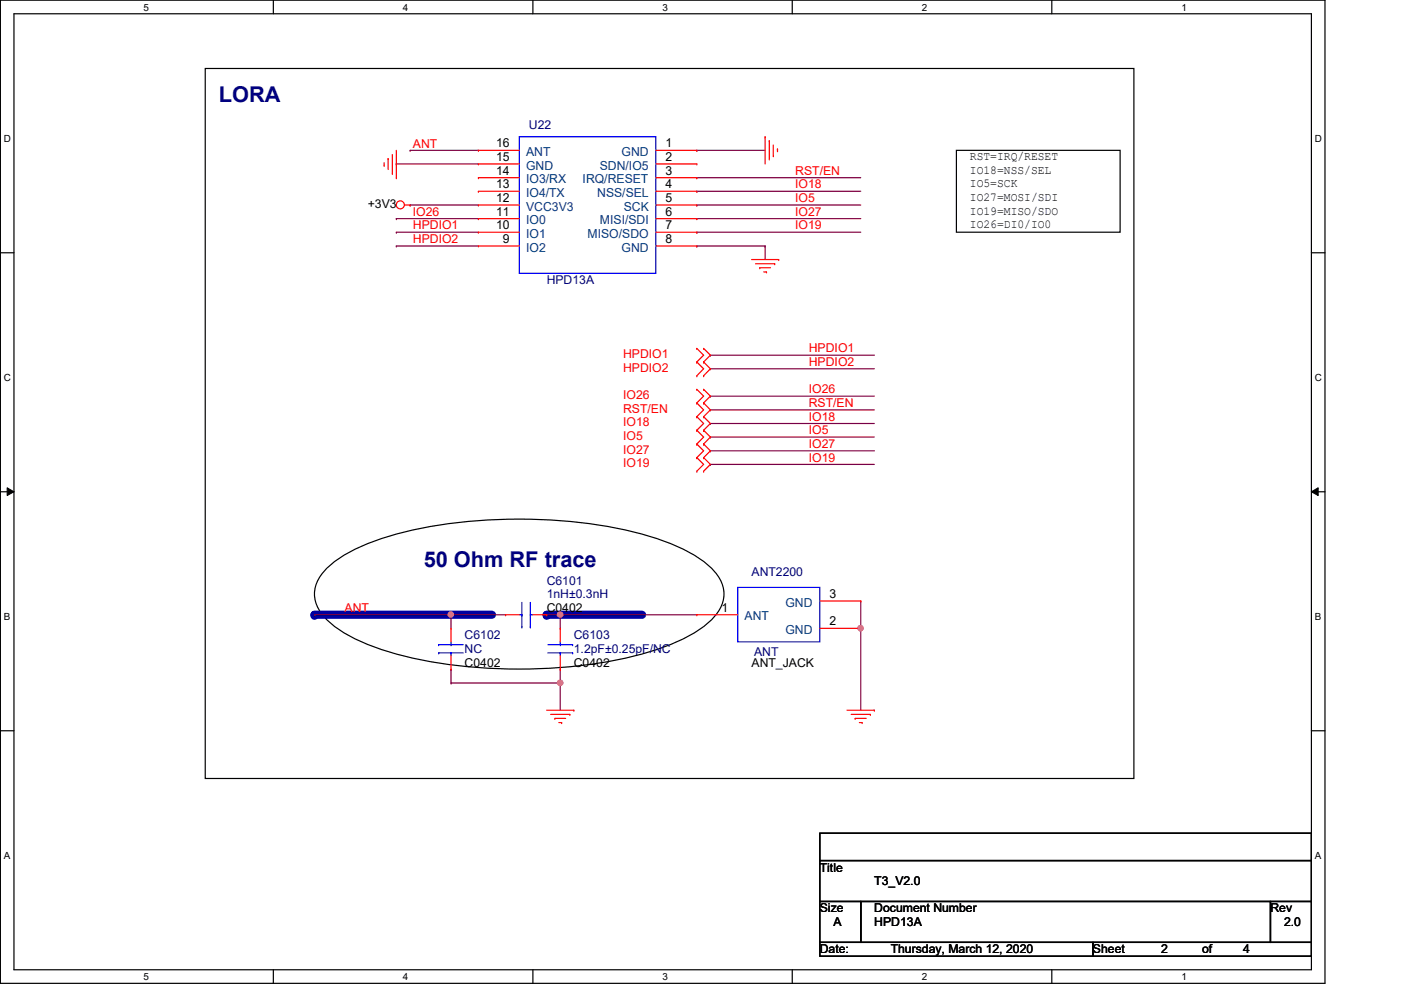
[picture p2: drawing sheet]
<svg xmlns="http://www.w3.org/2000/svg" width="297mm" height="210mm" viewBox="0 0 297 210" stroke-linecap="round" stroke-linejoin="round" font-family="sans-serif">
<path d="M.1 0h280.8v208.5h-280.8zM3 2.9h275v202.7h-275z" fill="none" stroke="#000" stroke-width=".25"/>
<g fill="#fff">
<path d="M30.4 .3h1.2v2.4h-1.2z"/>
<path d="M30.4 205.9h1.2v2.3h-1.2z"/>
</g>
<path d="M58 0v2.9M58 205.6v2.9" fill="none" stroke="#000" stroke-width=".25"/>
<g fill="#fff">
<path d="M85.4 .3h1.2v2.4h-1.2z"/>
<path d="M85.4 205.9h1.2v2.3h-1.2z"/>
</g>
<path d="M113 0v2.9M113 205.6v2.9" fill="none" stroke="#000" stroke-width=".25"/>
<g fill="#fff">
<path d="M140.5 .3h1.1v2.4h-1.1z"/>
<path d="M140.5 205.9h1.1v2.3h-1.1z"/>
</g>
<path d="M168 0v2.9M168 205.6v2.9" fill="none" stroke="#000" stroke-width=".25"/>
<g fill="#fff">
<path d="M195.4 .3h1.2v2.4h-1.2z"/>
<path d="M195.4 205.9h1.2v2.3h-1.2z"/>
</g>
<path d="M223 0v2.9M223 205.6v2.9" fill="none" stroke="#000" stroke-width=".25"/>
<g fill="#fff">
<path d="M250.5 .3h1.1v2.4h-1.1z"/>
<path d="M250.5 205.9h1.1v2.3h-1.1z"/>
<path d="M.8 28.2h1.5v2.4h-1.5z"/>
<path d="M278.8 28.2h1.4v2.4h-1.4z"/>
<path d="M.8 78.9h1.5v2.3h-1.5z"/>
<path d="M278.8 78.9h1.4v2.3h-1.4z"/>
</g>
<path d="M.1 53.6h2.9M278 53.6h2.9" fill="none" stroke="#000" stroke-width=".25"/>
<g fill="#fff">
<path d="M.8 129.6h1.4v2.3h-1.4z"/>
<path d="M278.8 129.6h1.3v2.3h-1.3z"/>
</g>
<path d="M.1 104.3h2.9M278 104.3h2.9" fill="none" stroke="#000" stroke-width=".25"/>
<path d="M1.5 103.4l1.5 .9-1.5 .8zM278 104.3l1.5-.9v1.7z" fill="#000"/>
<path d="M1.5 103.4l1.5 .9-1.5 .8zM278 104.3l1.5-.9v1.7z" fill="none" stroke="#000" stroke-width=".21"/>
<g fill="#fff">
<path d="M.8 180.3h1.4v2.3h-1.4z"/>
<path d="M278.8 180.3h1.3v2.3h-1.3z"/>
</g>
<path d="M69.5 120.3a34.8 34.8 0 0 1 14.5-7 108.3 108.3 0 0 1 52.2 0 34.9 34.9 0 0 1 14.5 7 7.2 7.2 0 0 1 2.3 8 14.2 14.2 0 0 1-6.5 6.3 65.6 65.6 0 0 1-23.9 6.6 104.9 104.9 0 0 1-41-3.3 32.8 32.8 0 0 1-12.1-6.3 7.2 7.2 0 0 1-2.4-8l.6-1.1zM.1 154.9h2.9M278 154.9h2.9" fill="none" stroke="#000" stroke-width=".25"/>
<path d="M66.7 130.3h37.6" fill="none" stroke="#0000a0" stroke-width="1.7"/>
<circle cx="66.7" cy="130.3" r=".87" fill="#0000a0"/>
<path d="M115.9 130.3h20.2" fill="none" stroke="#0000a0" stroke-width="1.7"/>
<circle cx="115.9" cy="130.3" r=".87" fill="#0000a0"/>
<path d="M43.5 14.5h196.9v150.6h-196.9zM202.8 31.9h34.7v17.3h-34.7z" fill="none" stroke="#000" stroke-width=".25"/>
<g fill="none" stroke="#7f003f" stroke-width=".25">
<path d="M84 34.8h.1M84 34.8h17.4M86.9 31.9h.1M86.9 31.9h14.5M147.7 37.7h.1M147.7 31.9h.1M147.7 37.7h34.8M147.7 31.9h14.5M86.9 43.5h.1M86.9 43.5h14.5M147.7 49.2h.1M147.7 46.4h.1"/>
<path d="M147.7 43.5h.1M147.7 40.6h.1M147.7 52.2h.1M147.7 49.2h34.8M147.7 46.4h34.8M147.7 43.5h34.8M147.7 40.6h34.8M147.7 52.2h14.5M162.2 52.2h.1M162.2 52.2v2.8M150.6 98.5h.1M150.6 95.6h.1"/>
<path d="M150.6 92.7h.1M150.6 89.8h.1M150.6 86.9h.1M150.6 98.5h34.8M150.6 95.6h34.8M150.6 92.7h34.8M150.6 89.8h34.8M150.6 86.9h34.8M95.6 130.3h.1M95.6 130.3v2.9M118.8 130.3h.1M118.8 130.3v2.9"/>
<path d="M118.8 144.8h.1M118.8 144.8v5.8"/>
</g>
<circle cx="118.8" cy="144.8" r=".56" fill="#f0f"/>
<circle cx="118.8" cy="144.8" r=".56" fill="none" stroke="#f0f" stroke-width=".25"/>
<path d="M66.7 130.3h.1M66.7 130.3h40.5M95.6 130.3h.1M95.6 141.9h.1M95.6 141.9v2.9" fill="none" stroke="#7f003f" stroke-width=".25"/>
<circle cx="95.6" cy="130.3" r=".56" fill="#f0f"/>
<circle cx="95.6" cy="130.3" r=".56" fill="none" stroke="#f0f" stroke-width=".25"/>
<path d="M115.9 130.3h.1M115.9 130.3h2.9M95.6 144.8h.1M118.8 141.9h.1M118.8 141.9v2.9h-23.2" fill="none" stroke="#7f003f" stroke-width=".25"/>
<circle cx="118.8" cy="130.3" r=".56" fill="#f0f"/>
<circle cx="118.8" cy="130.3" r=".56" fill="none" stroke="#f0f" stroke-width=".25"/>
<path d="M118.8 130.3h.1M118.8 130.3h28.9M182.5 133.2h.1M182.5 133.2v17.4" fill="none" stroke="#7f003f" stroke-width=".25"/>
<circle cx="182.4" cy="133.2" r=".56" fill="#f0f"/>
<circle cx="182.4" cy="133.2" r=".56" fill="none" stroke="#f0f" stroke-width=".25"/>
<g fill="none" stroke="#7f003f" stroke-width=".25">
<path d="M84 46.4h.1M84 49.2h.1M84 52.2h.1M84 46.4h17.4M84 49.2h17.4M84 52.2h17.4M150.6 75.3h.1M150.6 78.2h.1M150.6 75.3h34.8M150.6 78.2h34.8M150.6 84h.1M150.6 84h34.8"/>
<path d="M182.5 127.4h.1M182.5 127.4v5.8"/>
</g>
<g fill="none" stroke="#f00" stroke-width=".25">
<path d="M81.4 35.1h.1M81.4 34.5v.6M82.3 33.6h.1M82.3 33.6v2.3M83.2 36.8h.1M83.2 32.8v4M84 37.7h.1M84 31.9v5.8M101.4 31.9h.1M101.4 37.7h.1M101.4 34.8h.1M101.4 31.9h8.7"/>
<path d="M101.4 37.7h8.7M101.4 34.8h8.7M139.1 31.9h8.6M139.1 37.7h8.6M139.1 34.8h8.6M147.7 37.7h.1M147.7 34.8h.1M147.7 31.9h.1M162.2 29h.1M162.2 29v5.8M163.1 29.8h.1M163.1 29.8v4.1"/>
<path d="M164 33h.1M164 30.7v2.3M164.8 31.6h.1M164.8 31.6v.6M85.8 43.5h1.1M86.9 43.5h.1M101.4 43.5h.1M101.4 40.6h.1M101.4 46.4h.1M101.4 49.2h.1M101.4 52.2h.1M101.4 43.5h8.7"/>
<path d="M101.4 49.2h8.7M101.4 46.4h8.7M101.4 40.6h8.7M101.4 52.2h8.7M139.1 43.5h8.6M139.1 49.2h8.6M139.1 46.4h8.6M139.1 40.6h8.6M139.1 52.2h8.6M147.7 49.2h.1M147.7 46.4h.1M147.7 43.5h.1"/>
<path d="M147.7 40.6h.1M147.7 52.2h.1M159.3 55h5.8M160.2 55.9h4M161.1 56.8h.1M161.1 56.8h2.3M161.9 57.7h.6M162.5 57.7h.1M164.2 55.9h.1M165.1 55h.1M147.7 73.9h.1M147.7 76.8h.1"/>
<path d="M147.7 79.7h.1M147.7 73.9l1.5 1.4-1.5 1.5M147.7 76.8l1.5 1.4-1.5 1.5M149.2 76.8h.1M149.2 73.9h.1M149.2 79.7h.1M149.2 73.9l1.4 1.4-1.4 1.5M149.2 76.8l1.4 1.4-1.4 1.5M147.7 85.4h.1M147.7 88.3h.1M147.7 91.2h.1M147.7 94.1h.1"/>
<path d="M147.7 97h.1M147.7 99.9h.1M147.7 82.5h.1M147.7 85.4l1.5 1.5-1.5 1.4M147.7 88.3l1.5 1.5-1.5 1.4M147.7 91.2l1.5 1.5-1.5 1.4M147.7 94.1l1.5 1.5-1.5 1.4M147.7 97l1.5 1.5-1.5 1.4M147.7 82.5l1.5 1.5-1.5 1.4M149.2 88.3h.1M149.2 85.4h.1M149.2 91.2h.1"/>
<path d="M149.2 94.1h.1M149.2 97h.1M149.2 99.9h.1M149.2 82.5h.1M149.2 85.4l1.4 1.5-1.4 1.4M149.2 88.3l1.4 1.5-1.4 1.4M149.2 91.2l1.4 1.5-1.4 1.4M149.2 94.1l1.4 1.5-1.4 1.4M149.2 97l1.4 1.5-1.4 1.4M149.2 82.5l1.4 1.5-1.4 1.4M95.6 133.2h.1M95.6 133.2v2.9"/>
<path d="M95.6 139v2.9M107.2 130.3h.1M107.2 130.3h2.9M113 130.3h2.9M115.9 130.3h.1M118.8 133.2h.1M118.8 133.2v2.9M118.8 139v2.9M147.7 130.3h.1M147.7 130.3h8.7M173.8 133.2h8.7M173.8 127.4h8.7"/>
<path d="M182.5 133.2h.1M182.5 127.4h.1M95.6 141.9h.1M115.9 150.6h5.8M116.8 151.5h4M117.6 152.3h.1M117.6 152.3h2.3M118.5 153.2h.6M118.8 141.9h.1M119.1 153.2h.1M120.8 151.5h.1M121.7 150.6h.1"/>
<path d="M179.6 150.6h5.8M180.5 151.5h4M181.3 152.3h.1M181.3 152.3h2.3M182.2 153.2h.6M182.8 153.2h.1M184.5 151.5h.1M185.4 150.6h.1"/>
<circle cx="84.9" cy="43.4" r=".85"/>
</g>
<path d="M173.8 176.7h104.2v5.8h-104.2zM173.8 182.5h104.2v8.6h-104.2zM173.8 191.1h8.7v8.7h-8.7zM173.8 199.8h57.9v2.9h-57.9zM182.5 191.1h86.9v8.7h-86.9zM231.7 199.8h46.3v2.9h-46.3zM269.4 191.1h8.6v8.7h-8.6z" fill="none" stroke="#000" stroke-width=".25"/>
<g fill="none" stroke="#00f" stroke-width=".25">
<path d="M110.1 29h29v29h-29zM93 136.7h.1M93 138.4h.1M93 136.7h5.2M93 138.4h5.2M95.6 138.4h.1M95.6 136.7h.1M95.6 136.1v.6M95.6 138.4v.6M110.1 130.3h.6M110.7 132.9h.1M110.7 130.3h.1"/>
<path d="M110.7 127.7v5.2M112.4 130.3h.1M112.4 132.9h.1M112.4 130.3h.6M112.4 127.7v5.2M116.2 136.7h5.2M116.2 138.4h5.2M118.8 136.7h.1M118.8 138.4h.1M118.8 136.1v.6M118.8 138.4v.6M121.4 138.4h.1"/>
<path d="M121.4 136.7h.1M156.4 124.5h17.4v11.6h-17.4z"/>
</g>
<circle cx="118.8" cy="144.8" r=".56" fill="#f0f"/>
<circle cx="118.8" cy="144.8" r=".56" fill="none" stroke="#f0f" stroke-width=".25"/>
<circle cx="95.6" cy="130.3" r=".56" fill="#f0f"/>
<circle cx="95.6" cy="130.3" r=".56" fill="none" stroke="#f0f" stroke-width=".25"/>
<circle cx="118.8" cy="130.3" r=".56" fill="#f0f"/>
<circle cx="118.8" cy="130.3" r=".56" fill="none" stroke="#f0f" stroke-width=".25"/>
<circle cx="182.4" cy="133.2" r=".56" fill="#f0f"/>
<circle cx="182.4" cy="133.2" r=".56" fill="none" stroke="#f0f" stroke-width=".25"/>
<g font-size="4.6" fill="#00007f">
<text x="46.4" y="21.7">LORA</text>
<text x="89.8" y="120.1">50 Ohm RF trace</text>
</g>
<g font-size="2.6" fill="#00007f">
<text x="112.1" y="27.3">U22</text>
<text x="115.9" y="60.3">HPD13A</text>
<text x="115.9" y="124">C6101</text>
<text x="159.3" y="122.2">ANT2200</text>
<text x="115.9" y="126.9">1nH±0.3nH</text>
<text x="98.5" y="135.6">C6102</text>
<text x="121.7" y="135.6">C6103</text>
<text x="98.5" y="138.4">NC</text>
<text x="121.7" y="138.4">1.2pF±0.25pF/NC</text>
<text x="159.9" y="139">ANT</text>
</g>
<g font-size="2.6" fill="#f00">
<text x="87.5" y="31.3">ANT</text>
<text x="168.6" y="40">IO18</text>
<text x="168.6" y="37.1">RST/EN</text>
<text x="87.5" y="45.8">IO26</text>
<text x="168.6" y="45.8">IO27</text>
<text x="168.6" y="42.9">IO5</text>
<text x="87.5" y="48.6">HPDIO1</text>
<text x="87.5" y="51.6">HPDIO2</text>
<text x="168.6" y="48.6">IO19</text>
<text x="132.1" y="75.9">HPDIO1</text>
<text x="171.5" y="74.7">HPDIO1</text>
<text x="171.5" y="77.6">HPDIO2</text>
<text x="132.1" y="78.8">HPDIO2</text>
<text x="171.5" y="83.4">IO26</text>
<text x="132.1" y="87.5">RST/EN</text>
<text x="132.1" y="84.6">IO26</text>
<text x="171.5" y="89.2">IO18</text>
<text x="171.5" y="86.3">RST/EN</text>
<text x="132.1" y="90.4">IO18</text>
<text x="132.1" y="93.3">IO5</text>
<text x="171.5" y="95">IO27</text>
<text x="171.5" y="92.1">IO5</text>
<text x="132.1" y="96.2">IO27</text>
<text x="132.1" y="99.1">IO19</text>
<text x="171.5" y="97.9">IO19</text>
<text x="73.1" y="129.8">ANT</text>
</g>
<g font-size="2.6">
<text x="105.2" y="31.2">16</text>
<text x="105.2" y="34.1">15</text>
<text x="141.1" y="34.1">2</text>
<text x="141.1" y="31.2">1</text>
<text x="205.7" y="34">RST=IRQ/RESET</text>
<text x="105.2" y="37">14</text>
<text x="105.2" y="39.9">13</text>
<text x="141.1" y="39.9">4</text>
<text x="141.1" y="37">3</text>
<text x="205.7" y="36.8">IO18=NSS/SEL</text>
<text x="205.7" y="39.8">IO5=SCK</text>
<text x="78" y="44.1">+3V3</text>
<text x="105.2" y="42.8">12</text>
<text x="105.2" y="45.7">11</text>
<text x="141.1" y="45.7">6</text>
<text x="141.1" y="42.8">5</text>
<text x="205.7" y="42.6">IO27=MOSI/SDI</text>
<text x="205.7" y="45.6">IO19=MISO/SDO</text>
<text x="105.2" y="48.6">10</text>
<text x="106.6" y="51.5">9</text>
<text x="141.1" y="48.6">7</text>
<text x="141.1" y="51.5">8</text>
<text x="205.7" y="48.4">IO26=DI0/IO0</text>
<text x="115.9" y="129.8">C0402</text>
<text x="152.9" y="129.7">1</text>
<text x="175.8" y="126.8">3</text>
<text x="175.8" y="132.6">2</text>
<text x="98.5" y="141.4">C0402</text>
<text x="121.7" y="141.4">C0402</text>
<text x="159.3" y="141.4">ANT_JACK</text>
<text x="173.8" y="184.8">Title</text>
<text x="185.4" y="187.7">T3_V2.0</text>
<text x="173.8" y="193.5">Size</text>
<text x="176.7" y="196.3">A</text>
<text x="185.4" y="193.5">Document Number</text>
<text x="185.4" y="196.3">HPD13A</text>
<text x="269.4" y="193.5">Rev</text>
<text x="272.2" y="196.3">2.0</text>
<text x="173.8" y="202.1">Date:</text>
<text x="188.8" y="202.1">Thursday, March 12, 2020</text>
<text x="231.7" y="202.1">Sheet</text>
<text x="246.2" y="202.1">2</text>
<text x="254.9" y="202.1">of</text>
<text x="263.6" y="202.1">4</text>
</g>
<g font-size="2.6" fill="#003f7f">
<text x="111.5" y="33.1">ANT</text>
<text x="111.5" y="35.9">GND</text>
<text x="127.2" y="35.9">SDN/IO5</text>
<text x="131.8" y="33.1">GND</text>
<text x="111.5" y="38.9">IO3/RX</text>
<text x="111.5" y="41.7">IO4/TX</text>
<text x="123.5" y="38.9">IRQ/RESET</text>
<text x="126.6" y="41.7">NSS/SEL</text>
<text x="111.5" y="44.7">VCC3V3</text>
<text x="111.5" y="47.5">IO0</text>
<text x="127.2" y="47.5">MISI/SDI</text>
<text x="132.2" y="44.7">SCK</text>
<text x="111.5" y="50.4">IO1</text>
<text x="111.5" y="53.3">IO2</text>
<text x="124.6" y="50.4">MISO/SDO</text>
<text x="131.8" y="53.3">GND</text>
<text x="157.9" y="131.5">ANT</text>
<text x="166.5" y="128.6">GND</text>
<text x="166.5" y="134.4">GND</text>
</g>
<g font-size="2.1">
<text x="30.4" y="2.2">5</text>
<text x="85.4" y="2.2">4</text>
<text x="140.5" y="2.2">3</text>
<text x="195.4" y="2.2">2</text>
<text x="250.5" y="2.2">1</text>
<text x=".8" y="30.1">D</text>
<text x="278.8" y="30.1">D</text>
<text x=".8" y="80.8">C</text>
<text x="278.8" y="80.8">C</text>
<text x=".8" y="131.5">B</text>
<text x="278.8" y="131.5">B</text>
<text x=".8" y="182.2">A</text>
<text x="278.8" y="182.2">A</text>
<text x="30.4" y="207.8">5</text>
<text x="85.4" y="207.8">4</text>
<text x="140.5" y="207.8">3</text>
<text x="195.4" y="207.8">2</text>
<text x="250.5" y="207.8">1</text>
</g>
</svg>
